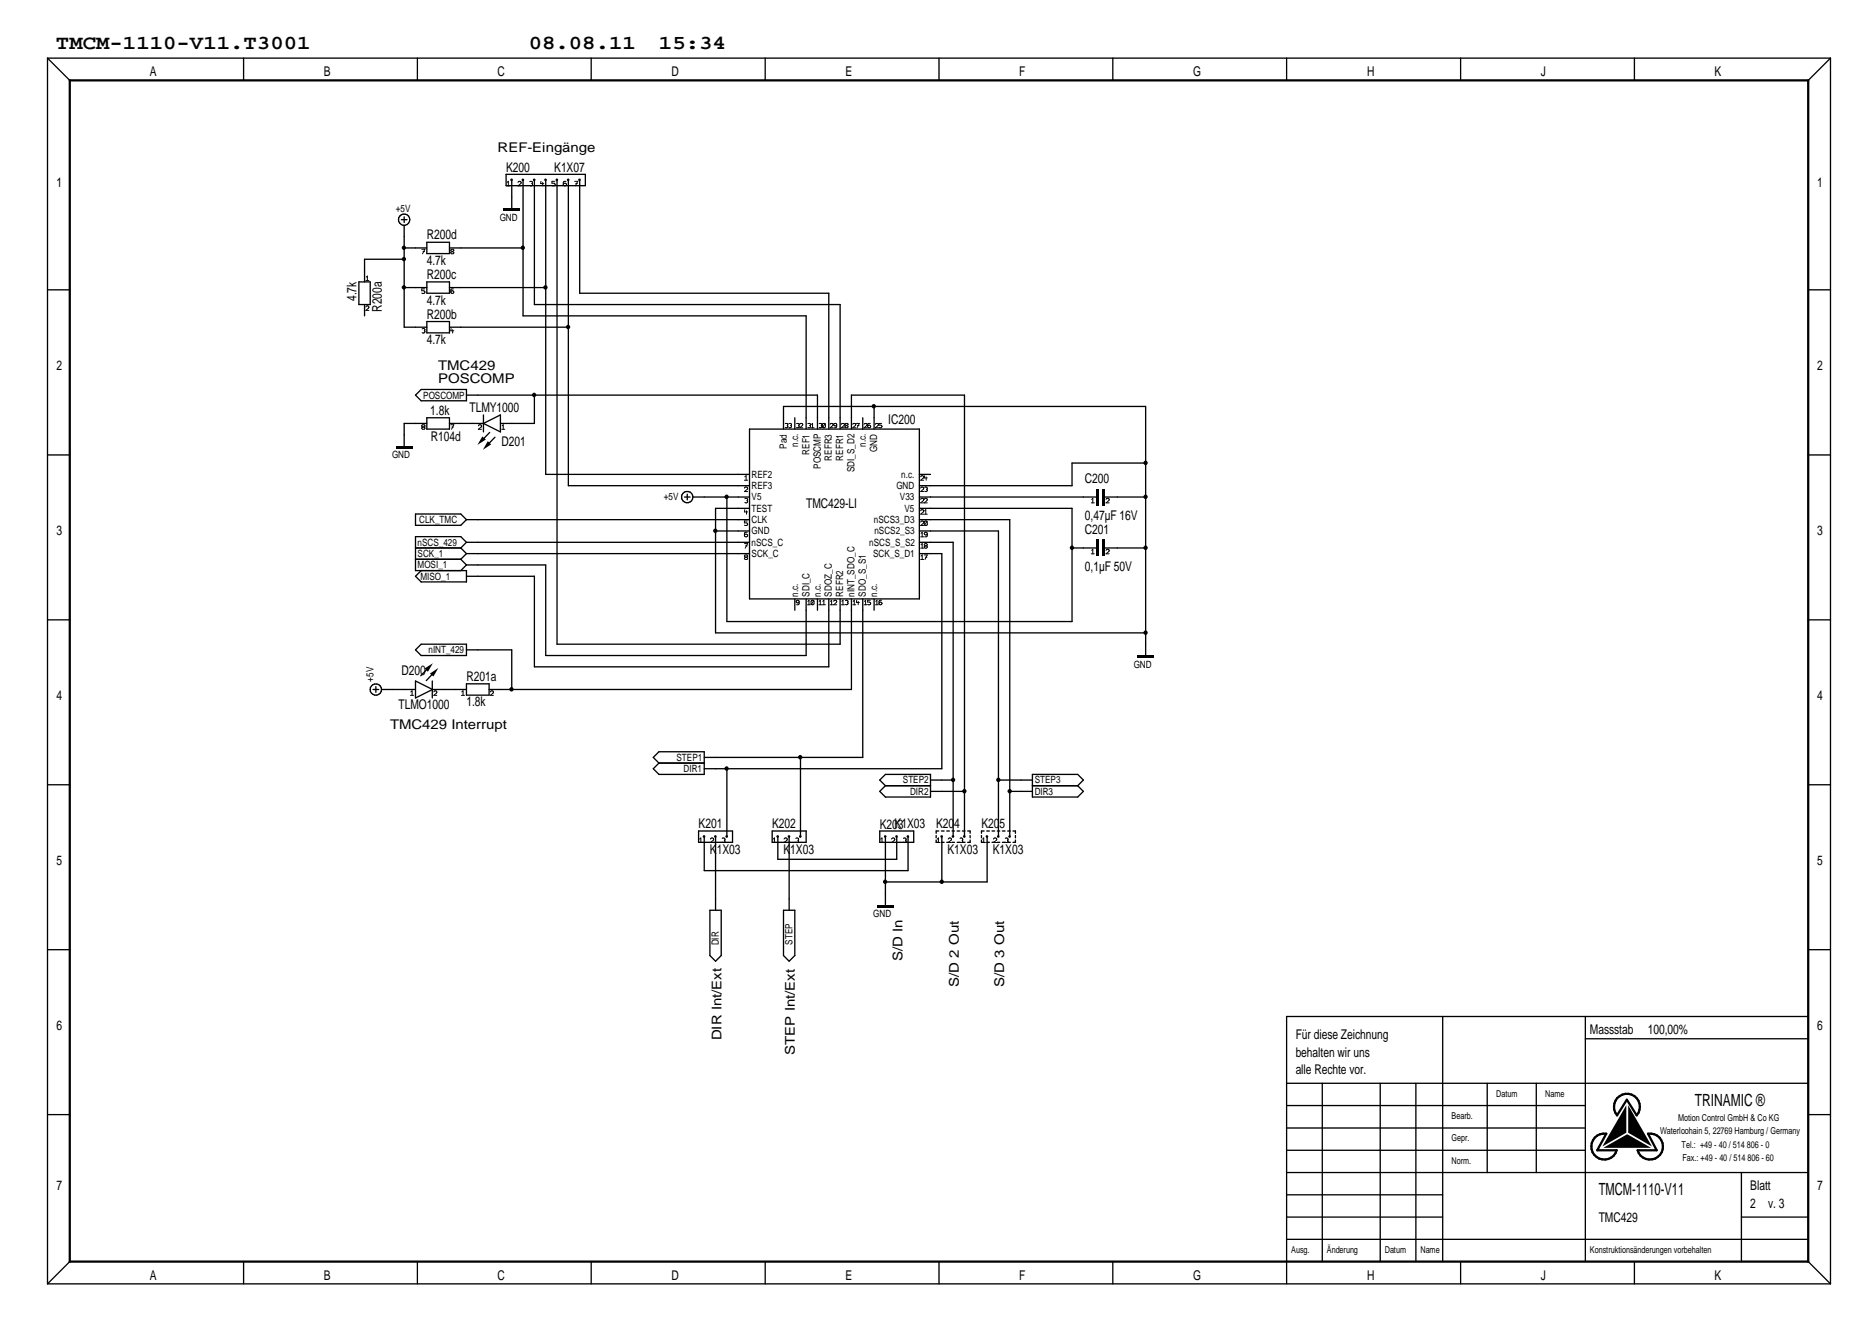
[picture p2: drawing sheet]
<svg xmlns="http://www.w3.org/2000/svg" width="420mm" height="297mm" viewBox="0 0 420 297" stroke-linecap="round" stroke-linejoin="round" font-family="sans-serif">
<g fill="none" stroke="#000" stroke-width=".3">
<path d="M10.7 13l5 5M10.7 13h399.9M10.7 13v275M54.6 13v5M93.6 13v5M132.6 13v5M171.7 13v5M210.6 13v5M249.6 13v5M288.6 13v5M327.6 13v5M366.6 13v5"/>
<path d="M410.6 13l-5 5M410.6 13v275M113.5 39.1h17.8v2.6h-17.8zM90 49.3h1.3M90.7 48.6v1.3M90.7 50.5v22.9h5M90.7 55.6h5M90.7 58.2h-8.9v5M95.7 54.4h5.1v2.5h-5.1zM100.8 55.6h16.5M114.8 40.4v6.3M117.3 40.4v30.5h63.5v25.4"/>
<path d="M119.9 40.4v27.9h68.6v28M122.4 40.4v66h45.7M125 40.4v104.1h63.5v-10.1M127.5 40.4v68.6h40.6M130 40.4v25.4h55.9v30.5M10.7 65h5M80.5 63.2h2.5v5.1h-2.5zM81.8 68.3v2.6M90.7 64.5h5M95.7 63.2h5.1v2.6h-5.1zM95.7 72.1h5.1v2.6h-5.1zM100.8 64.5h21.6"/>
<path d="M100.8 73.4h26.7M405.6 65h5M93.2 88.6l1.3-1.2h10.1v2.5h-10.1zM95.7 95h-5v5.1M95.7 93.7h5.1v2.6h-5.1zM100.8 95h7.6M104.6 88.6h78.8v7.7M108.4 93.1v3.8M108.4 95l3.9-1.9v3.8zM109.8 97l-1.8 1.9M111 98.1l-1.8 1.9M119.9 88.6v6.4h-7.6"/>
<path d="M168.1 96.3h38.1v38.1h-38.1zM175.8 96.3v-5.1h81.2v55.9M178.3 93.7v2.6M191 96.3v-7.7h25.4v99.1M193.5 93.7v2.6M196.1 91.2v5.1M10.7 102.1h5M93.2 115.3h10.2l1.2 1.3-1.2 1.3h-10.2zM104.6 116.6h63.5M153.5 111.5h1.3M154.2 110.9v1.2M155.4 111.5h12.7"/>
<path d="M160.5 119.1h7.6M163.1 111.5v27.9h77.4v-25.4h-34.3M168.1 114h-7.6v28h96.5M206.2 116.6h20.3v71.1M206.2 111.5h39.7M206.2 119.1h17.8v68.6M206.2 106.4h2.5M247.8 111.5h9.2M257 103.9h-16.5v5.1h-34.3M405.6 102.1h5M10.7 139.1h5M93.2 125.5h10.2"/>
<path d="M93.2 122.9h10.2M103.4 125.5l1.2 1.2M103.4 122.9l1.2 1.3M104.6 121.7l-1.2-1.3h-10.2v7.6h11.4v2.6h-10.1l-1.3-1.3 1.3-1.3M104.6 126.7h17.8v20.4h58.4v-12.7M104.6 129.3h15.3v20.3h66v-15.2M104.6 126.7l-1.2 1.3M104.6 124.2l-1.2 1.3M104.6 124.2h63.5M104.6 121.7l-1.2 1.2M104.6 121.7h63.5M178.3 134.4v2.5"/>
<path d="M183.4 134.4v2.5M191 134.4v20.3h-81.3M193.5 134.4v35.5h-35.5M196.1 134.4v2.5M206.2 124.2h5.1v48.3h-53.3M206.2 121.7h7.6v66M240.5 122.9h5.4M247.8 122.9h9.2M405.6 139.1h5M83.7 154.7h1.3M84.3 154.1v1.2M85.6 154.7h7.6"/>
<path d="M93.2 145.8l1.3-1.3h10.1v2.6h-10.1zM93.2 152.8l3.8 1.9-3.8 1.9zM96.2 149.7l-1.8 1.9M97 152.8v3.8M97 154.7h7.6M97.4 150.8l-1.8 1.9M104.6 145.8h10.2v8.9M104.6 153.4h5.1v2.6h-5.1zM10.7 176.1h5M146.5 169.9l1.3-1.2h10.2v5h-10.2l-1.3-1.2 1.3-1.3zM147.8 171.2h10.2M163.1 172.5v15.2"/>
<path d="M179.6 169.9v17.8M197.3 175l1.3-1.3h10.1v5.1h-10.1l-1.3-1.3 1.3-1.2zM198.6 176.3h10.1M208.7 177.5h7.7M208.7 175h5.1M224 175h7.6M226.5 177.5h5.1M231.6 173.7h10.2l1.2 1.3-1.2 1.3 1.2 1.2-1.2 1.3h-10.2zM231.6 176.3h10.2M405.6 176.1h5M156.7 186.4h7.6v2.6h-7.6zM158 187.7v7.6h45.7v-7.6"/>
<path d="M160.5 187.7v16.5M173.2 186.4h7.6v2.6h-7.6zM174.5 187.7v5.1h26.7v-5.1M177 187.7v16.5M197.3 186.4h7.7v2.6h-7.7zM198.6 187.7v15.2M210 188.5v.5h.6M210 187.5v.5M210.6 186.4h-.6v.5M211.2 186.4h.6M211.2 189h.6M211.3 187.7v10.2"/>
<path d="M212.4 186.4h.6M212.4 189h.6M213.6 186.4h.5M213.6 189h.5M214.7 186.4h.6M214.7 189h.6M215.9 186.4h.6M215.9 189h.6M217.1 186.4h.5v.5M217.6 188.5v.5h-.5M217.6 187.5v.5M220.2 188.5v.5h.6"/>
<path d="M220.2 187.5v.5M220.8 186.4h-.6v.5M221.3 186.4h.6M221.3 189h.6M221.4 187.7v10.2h-22.8M222.5 186.4h.6M222.5 189h.6M223.7 186.4h.6M223.7 189h.6M224.9 186.4h.6M224.9 189h.6M226 186.4h.6"/>
<path d="M226 189h.6M227.2 186.4h.6v.5M227.8 188.5v.5h-.6M227.8 187.5v.5M10.7 213.1h5M159.2 204.2h2.6v10.2l-1.3 1.2-1.3-1.2zM175.8 204.2h2.5v10.2l-1.3 1.2-1.2-1.2zM405.6 213.1h5M323.6 228v55M355.6 233h50M355.6 228v55M405.6 228h-117v60"/>
<path d="M10.7 250.1h5M288.6 248h67M288.6 253.1h67M288.6 258.1h67M288.6 243h117M296.6 243v40M309.6 243v40M317.6 243v40M333.6 243v20.1M344.6 243v20.1M405.6 250.1h5M288.6 268.1h35"/>
<path d="M288.6 273h35M288.6 278h117M288.6 263.1h117M390.6 273h15M390.6 263.1v19.9M10.7 288h399.9M15.7 283l-5 5M54.6 283v5M93.6 283v5M132.6 283v5M171.7 283v5M210.6 283v5"/>
<path d="M249.6 283v5M327.6 283v5M366.6 283v5M405.6 283l5 5"/>
<circle cx="90.7" cy="49.3" r="1.27"/>
<circle cx="154.2" cy="111.5" r="1.27"/>
<circle cx="84.3" cy="154.7" r="1.27"/>
</g>
<g fill="none" stroke="#000" stroke-width=".22">
<path d="M94.6 55.9h.7l-.5 1M94.9 56.4h.3M101.3 55.9l-.2 .4 .7 .3-.2 .3-.5-.1v-.2l.7-.3-.2-.4zM113.7 41.7h.7M113.7 40.9l.3-.2v1M116.2 40.9a.37 .37 0 0 1 .4-.2 .37 .37 0 0 1 .3 .3l-.7 .7h.7M118.8 40.8a.38 .38 0 0 1 .4-.1 .38 .38 0 0 1 .3 .3l-.1 .2M119.3 41.2h.1M119.4 41.2l.1 .2a.39 .39 0 0 1-.7 .2M121.4 40.7l-.1 .5h.7M121.7 40.9v.8M124.4 40.7h-.6v.4l.6 .1v.4h-.6"/>
<path d="M127 40.7l-.6 .1v.6a.37 .37 0 0 0 .4 .3 .37 .37 0 0 0 .3-.3 .38 .38 0 0 0-.4-.3 .38 .38 0 0 0-.3 .3M128.9 40.7h.7l-.5 1M129.1 41.2h.4M82.1 68.9a.33 .33 0 0 1 .4-.3 .33 .33 0 0 1 .2 .5l-.6 .5h.7M82.1 62.9h.7M82.2 62.2l.2-.3v1M94.7 73.8h.5v.4M95.2 74.2h.1M95.2 64.8h-.6v.4h.5l.2 .3-.2 .3-.5-.1M95.2 74.2v.4h-.5M101.2 73.7l-.1 .5h.7M101.5 74v.7"/>
<path d="M101.7 64.8l-.5 .1-.1 .7a.33 .33 0 0 0 .5 .2 .33 .33 0 0 0 .1-.5 .36 .36 0 0 0-.6 .2M94.6 95.5l.2-.2 .5 .2v.1l-.7 .4 .2 .3h.4l.1-.3-.7-.4zM101.1 95.3h.7l-.5 1M101.4 95.8h.3M107.3 95.5a.37 .37 0 0 1 .4-.2 .37 .37 0 0 1 .3 .3l-.7 .7h.7M112.6 96.3h.6M112.6 95.5l.3-.2v1M176.1 95h.5v.5M176.6 95.5h.1M176.6 95.5l.1 .2a.36 .36 0 0 1-.6 .2M176.9 95h.5v.5M177.4 95.5h.1"/>
<path d="M177.4 95.5l.1 .2a.36 .36 0 0 1-.6 .2M178.7 95h.5v.5M179.1 95.5h.1M179.2 95.5l.1 .2a.36 .36 0 0 1-.6 .2M179.4 95.2l.1-.2h.5v.5l-.6 .5h.7M181.2 95h.5v.5M181.6 95.5h.1M181.7 95.5l.1 .2a.36 .36 0 0 1-.6 .2M181.9 96h.7M182 95.2l.3-.2v1M183.8 95h.5v.5M184.2 95.5h.1"/>
<path d="M184.3 95.5l.1 .2a.36 .36 0 0 1-.6 .2M185.1 95l.1 .7a.36 .36 0 0 1-.6 .2M185.1 95h-.5v.9M185.1 95l-.5 .9M186.2 95.2l.1-.2h.5v.5l-.6 .5h.7M187.7 95.3a.33 .33 0 0 1-.5 .2 .33 .33 0 0 1-.1-.5h.5l.1 .2-.1 .7-.5 .1M188.8 95.2v-.2h.5v.5l-.5 .5h.6M189.6 95.1v.2l.6 .3-.1 .4h-.4l-.1-.4 .6-.3v-.2l-.1-.1zM191.3 95.2l.1-.2h.5v.5l-.6 .5h.7M192.1 95h.7l-.5 1M192.4 95.5h.3M193.8 95.2l.1-.2h.5v.5l-.6 .5h.7"/>
<path d="M195.2 95h-.5l-.1 .7a.33 .33 0 0 0 .5 .3 .33 .33 0 0 0 .1-.5 .36 .36 0 0 0-.6 .1M196.4 95.2l.1-.2h.5v.5l-.6 .5h.7M197.8 95h-.6v.4l.6 .1v.4h-.6M167 109.5a.37 .37 0 0 1 .4-.3 .37 .37 0 0 1 .3 .4l-.7 .7h.7M167 107.7h.7M167.1 107l.3-.3v1M167.1 111.9a.38 .38 0 0 1 .4-.1 .38 .38 0 0 1 .2 .3l-.1 .2M167.1 114.3l-.1 .6h.7M167.5 114.6v.8M167.5 112.3h.1M167.6 112.3l.1 .3a.39 .39 0 0 1-.6 .1M167.6 119.4l-.5 .1-.1 .7a.37 .37 0 0 0 .4 .3 .37 .37 0 0 0 .3-.4 .38 .38 0 0 0-.3-.3 .38 .38 0 0 0-.4 .3"/>
<path d="M167.6 116.9h-.6v.4h.5l.2 .3-.2 .3-.5-.1M206.5 112.1a.33 .33 0 0 1 .5-.3 .33 .33 0 0 1 .1 .5l-.6 .5h.7M206.5 117.1a.33 .33 0 0 1 .5-.2 .33 .33 0 0 1 .1 .5l-.6 .5h.7M206.5 107a.33 .33 0 0 1 .5-.3 .33 .33 0 0 1 .1 .5l-.6 .5h.7M206.5 109.5a.33 .33 0 0 1 .5-.2 .33 .33 0 0 1 .1 .5l-.6 .5h.7M206.5 114.6a.33 .33 0 0 1 .5-.2 .33 .33 0 0 1 .1 .5l-.6 .5h.7M206.6 119.7l.3-.3v1M207.3 112.1a.33 .33 0 0 1 .5-.3 .33 .33 0 0 1 .1 .5l-.6 .5h.7M207.3 115.4h.7M207.4 109.3a.33 .33 0 0 1 .5 0 .33 .33 0 0 1 0 .5M207.4 114.6l.3-.3v1.1M207.4 106.7l-.1 .5h.7"/>
<path d="M207.8 107v.7M207.8 109.8h.1M207.9 109.8l.1 .2a.36 .36 0 0 1-.6 .2M207.9 117l.1 .6a.36 .36 0 0 1-.6 .2M207.9 117a.36 .36 0 0 0-.6 .1l.1 .7M207.9 117l-.5 .8M208 119.8a.33 .33 0 0 1-.4 .2 .33 .33 0 0 1-.2-.5 .36 .36 0 0 1 .6 .2l-.1 .7h-.5M244.8 112.8h.7M244.9 112.1l.2-.3v1M248.1 112.1l.1-.2a.38 .38 0 0 1 .6 .2l-.7 .7h.7M167 124.7l.2-.2 .5 .2v.1l-.7 .4 .2 .3h.3l.2-.3-.7-.4zM167 122h.7l-.5 1"/>
<path d="M167.2 122.5h.4M179.3 135a.33 .33 0 0 1-.5 .2 .33 .33 0 0 1-.1-.5 .36 .36 0 0 1 .6 .2l-.1 .7-.5 .1M181.1 135.7h.7M181.2 134.9l.3-.2v1M182.5 134.7l.1 .7a.36 .36 0 0 1-.6 .2M182.5 134.7a.36 .36 0 0 0-.6 .2l.1 .7M182.5 134.7l-.5 .9M183.7 135.7h.7M183.8 134.9l.2-.2v1M184.5 135.7h.7M184.6 134.9l.2-.2v1M186.2 135.7h.7"/>
<path d="M186.3 134.9l.3-.2v1M187 134.9a.33 .33 0 0 1 .5-.2 .33 .33 0 0 1 .1 .5l-.6 .5h.7M188.8 135.7h.6M188.8 134.9l.3-.2v1M189.6 134.7a.33 .33 0 0 1 .5 0 .33 .33 0 0 1 0 .5M190.1 135.2h.1M190.1 135.2l.1 .2a.36 .36 0 0 1-.6 .2M191.3 135.7h.7M191.4 134.9l.2-.2v1M192.2 134.7l-.1 .5h.7M192.5 134.9v.8M193.8 135.7h.7"/>
<path d="M193.9 134.9l.3-.2v1M195.2 134.7h-.6v.4h.5l.2 .2-.2 .4-.5-.1M196.4 135.7h.7M196.5 134.9l.2-.2v1M197.8 134.7h-.5l-.1 .7a.33 .33 0 0 0 .4 .3 .33 .33 0 0 0 .2-.5 .36 .36 0 0 0-.6 .1M206.5 125.5h.7M206.5 123h.7M206.5 120.4h.7M206.6 122.2l.3-.2v1M206.6 124.8l.3-.3v1M207.3 124.5h.7l-.5 1M207.5 122l-.2 .3 .7 .3-.2 .4-.5-.2v-.2l.7-.3-.2-.3z"/>
<path d="M207.6 125h.3M244.8 124.2h.7M244.9 123.5l.2-.3v1M248.1 123.5l.1-.2a.38 .38 0 0 1 .6 .3l-.7 .6h.7M92.1 156h.7M92.1 155.2l.3-.2v1M97.3 155.2a.33 .33 0 0 1 .5-.2 .33 .33 0 0 1 .1 .5l-.6 .5h.7M103.5 156h.7M103.6 155.2l.3-.2v1M110 155.2a.33 .33 0 0 1 .5-.2 .33 .33 0 0 1 .1 .5l-.6 .5h.7M156.8 189h.8M156.9 188.3l.3-.3v1"/>
<path d="M159.4 188.3a.37 .37 0 0 1 .4-.3 .37 .37 0 0 1 .3 .3l-.7 .7h.7M162 188.1a.38 .38 0 0 1 .4-.1 .38 .38 0 0 1 .2 .3l-.1 .2M162.5 188.5h.1M162.5 188.5l.1 .3a.39 .39 0 0 1-.6 .1M173.3 189h.8M173.4 188.3l.3-.3v1M175.9 188.3a.37 .37 0 0 1 .4-.3 .37 .37 0 0 1 .3 .3l-.7 .7h.7M178.5 188.1a.38 .38 0 0 1 .4-.1 .38 .38 0 0 1 .2 .3v.2M179 188.5h.1M179.1 188.5v.3a.39 .39 0 0 1-.6 .1M197.5 189h.7M197.6 188.3l.3-.3v1"/>
<path d="M200 188.3a.37 .37 0 0 1 .4-.3 .37 .37 0 0 1 .3 .3l-.7 .7h.7M202.6 188.1a.38 .38 0 0 1 .4-.1 .38 .38 0 0 1 .3 .3l-.1 .2M203.1 188.5h.1M203.2 188.5l.1 .3a.39 .39 0 0 1-.7 .1M210.2 189h.7M210.3 188.3l.2-.3v1M212.7 188.3a.37 .37 0 0 1 .4-.3 .37 .37 0 0 1 .3 .3l-.7 .7h.7M215.3 188.1a.38 .38 0 0 1 .4-.1 .38 .38 0 0 1 .3 .3l-.1 .2M215.8 188.5h.1M215.9 188.5l.1 .3a.39 .39 0 0 1-.7 .1M220.3 189h.8M220.4 188.3l.3-.3v1"/>
<path d="M222.9 188.3a.37 .37 0 0 1 .4-.3 .37 .37 0 0 1 .3 .3l-.7 .7h.7M225.5 188.1a.38 .38 0 0 1 .4-.1 .38 .38 0 0 1 .2 .3l-.1 .2M226 188.5h.1M226 188.5l.1 .3a.39 .39 0 0 1-.6 .1"/>
</g>
<g fill="#000">
<path d="M108.2 97.9l.8 .7-1.9 1.2zM109.4 99l.8 .7-1.9 1.2zM95.2 150l1.9-1.2-1.1 1.9zM96.4 151.1l1.9-1.2-1.1 1.9zM364.8 247.9v6.2l-5.4 3.1zM359.7 257.5l5.3-3 5.4 3zM365.2 247.9l5.4 9.3-5.4-3.1z"/>
<path d="M112.9 46.7h3.8v.7h-3.8z" fill-rule="evenodd"/>
<path d="M88.8 100.1h3.8v.6h-3.8z" fill-rule="evenodd"/>
<path d="M245.9 109.6h.6v3.8h-.6z" fill-rule="evenodd"/>
<path d="M247.2 109.6h.6v3.8h-.6z" fill-rule="evenodd"/>
<path d="M245.9 121h.6v3.8h-.6z" fill-rule="evenodd"/>
<path d="M247.2 121h.6v3.8h-.6z" fill-rule="evenodd"/>
<path d="M255.1 147.1h3.8v.6h-3.8z" fill-rule="evenodd"/>
<path d="M196.7 202.9h3.8v.7h-3.8z" fill-rule="evenodd"/>
<circle cx="90.6" cy="58.1" r=".49"/>
<circle cx="90.6" cy="55.6" r=".49"/>
<circle cx="114.8" cy="40.3" r=".3"/>
<circle cx="117.3" cy="55.6" r=".49"/>
<circle cx="117.3" cy="40.3" r=".3"/>
<circle cx="119.8" cy="40.3" r=".3"/>
<circle cx="122.4" cy="40.3" r=".3"/>
<circle cx="124.9" cy="40.3" r=".3"/>
<circle cx="127.5" cy="40.3" r=".3"/>
<circle cx="130" cy="40.3" r=".3"/>
<circle cx="90.6" cy="64.5" r=".49"/>
<circle cx="122.3" cy="64.5" r=".49"/>
<circle cx="127.4" cy="73.4" r=".49"/>
<circle cx="119.8" cy="88.6" r=".49"/>
<circle cx="196" cy="91.1" r=".49"/>
<circle cx="160.4" cy="119.1" r=".49"/>
<circle cx="163" cy="111.5" r=".49"/>
<circle cx="257" cy="111.5" r=".49"/>
<circle cx="257" cy="103.8" r=".49"/>
<circle cx="240.5" cy="122.9" r=".49"/>
<circle cx="257" cy="122.9" r=".49"/>
<circle cx="114.7" cy="154.6" r=".49"/>
<circle cx="257" cy="141.9" r=".49"/>
<circle cx="163" cy="172.4" r=".49"/>
<circle cx="179.5" cy="169.9" r=".49"/>
<circle cx="213.8" cy="175" r=".49"/>
<circle cx="216.3" cy="177.5" r=".49"/>
<circle cx="223.9" cy="175" r=".49"/>
<circle cx="226.5" cy="177.5" r=".49"/>
<circle cx="157.9" cy="187.7" r=".3"/>
<circle cx="160.5" cy="187.7" r=".3"/>
<circle cx="163" cy="187.7" r=".3"/>
<circle cx="174.4" cy="187.7" r=".3"/>
<circle cx="177" cy="187.7" r=".3"/>
<circle cx="179.5" cy="187.7" r=".3"/>
<circle cx="198.5" cy="197.8" r=".49"/>
<circle cx="198.6" cy="187.7" r=".3"/>
<circle cx="201.1" cy="187.7" r=".3"/>
<circle cx="203.7" cy="187.7" r=".3"/>
<circle cx="211.2" cy="187.7" r=".3"/>
<circle cx="211.2" cy="197.8" r=".49"/>
<circle cx="213.8" cy="187.7" r=".3"/>
<circle cx="216.3" cy="187.7" r=".3"/>
<circle cx="221.4" cy="187.7" r=".3"/>
<circle cx="223.9" cy="187.7" r=".3"/>
<circle cx="226.5" cy="187.7" r=".3"/>
</g>
<path d="M15.7 18h389.9v265h-389.9zM357.7 255.2a2.95 2.95 0 0 1 2.6-.9l-2 3.8h4.4a2.92 2.92 0 0 1-4.3 1.7 2.92 2.92 0 0 1-.7-4.6zM362.8 246.3a2.92 2.92 0 0 1 4.1-.2 2.92 2.92 0 0 1 .2 4.1l-2.2-3.5-2.2 3.5a3.1 3.1 0 0 1 .1-3.9zM369.7 254.3a2.92 2.92 0 0 1 3.3 2.3 2.92 2.92 0 0 1-2.1 3.4 2.92 2.92 0 0 1-3.5-1.9h4.2z" fill="none" stroke="#000" stroke-width=".51"/>
<g font-size="4.5">
<text x="12.6" y="10.9">TMCM-1110-V11.T3001</text>
<text x="118.6" y="10.9">08.08.11</text>
<text x="147.8" y="10.9">15:34</text>
</g>
<g font-size="3.8">
<text x="380.2" y="248">TRINAMIC ®</text>
<text x="358.6" y="268.1">TMCM-1110-V11</text>
</g>
<g font-size="3">
<text x="33.6" y="17.1">A</text>
<text x="72.6" y="17.1">B</text>
<text x="111.6" y="17.1">C</text>
<text x="150.7" y="17.1">D</text>
<text x="189.6" y="17.1">E</text>
<text x="228.6" y="17.1">F</text>
<text x="267.6" y="17.1">G</text>
<text x="306.7" y="17.1">H</text>
<text x="345.6" y="17.1">J</text>
<text x="384.6" y="17.1">K</text>
<text x="111.6" y="34">REF-Eingänge</text>
<text x="113.5" y="38.5">K200</text>
<text x="124.3" y="38.5">K1X07</text>
<text x="12.6" y="42">1</text>
<text x="407.6" y="42">1</text>
<text x="95.7" y="53.7">R200d</text>
<text x="95.7" y="59.4">4.7k</text>
<text x="95.7" y="62.6">R200c</text>
<text x="80" y="67.6" transform="rotate(-90 80 67.6)">4.7k</text>
<text x="85.7" y="69.9" transform="rotate(-90 85.7 69.9)">R200a</text>
<text x="95.7" y="68.3">4.7k</text>
<text x="95.7" y="71.5">R200b</text>
<text x="95.7" y="77.2">4.7k</text>
<text x="12.6" y="83.1">2</text>
<text x="98.3" y="82.9">TMC429</text>
<text x="407.6" y="83.1">2</text>
<text x="98.3" y="85.9">POSCOMP</text>
<text x="96.5" y="93.2">1.8k</text>
<text x="105.3" y="92.5">TLMY1000</text>
<text x="199.3" y="95.1">IC200</text>
<text x="96.6" y="98.9">R104d</text>
<text x="112.5" y="100.2">D201</text>
<text x="243.4" y="108.3">C200</text>
<text x="180.8" y="114">TMC429-LI</text>
<text x="243.4" y="116.6">0,47µF 16V</text>
<text x="243.4" y="119.8">C201</text>
<text x="12.6" y="120.1">3</text>
<text x="407.6" y="120.1">3</text>
<text x="243.4" y="128">0,1µF 50V</text>
<text x="90" y="151.5">D200</text>
<text x="104.6" y="152.8">R201a</text>
<text x="12.6" y="157.1">4</text>
<text x="89.4" y="159.1">TLMO1000</text>
<text x="104.6" y="158.5">1.8k</text>
<text x="407.6" y="157.1">4</text>
<text x="87.5" y="163.6">TMC429 Interrupt</text>
<text x="156.7" y="185.8">K201</text>
<text x="173.2" y="185.8">K202</text>
<text x="197.3" y="185.9">K203</text>
<text x="200.7" y="185.8">K1X03</text>
<text x="210" y="185.8">K204</text>
<text x="220.2" y="185.8">K205</text>
<text x="159.2" y="191.5">K1X03</text>
<text x="175.8" y="191.5">K1X03</text>
<text x="212.5" y="191.5">K1X03</text>
<text x="222.7" y="191.5">K1X03</text>
<text x="12.6" y="194.1">5</text>
<text x="407.6" y="194.1">5</text>
<text x="202.4" y="215.6" transform="rotate(-90 202.4 215.6)">S/D In</text>
<text x="215.1" y="221.4" transform="rotate(-90 215.1 221.4)">S/D 2 Out</text>
<text x="225.2" y="221.4" transform="rotate(-90 225.2 221.4)">S/D 3 Out</text>
<text x="12.6" y="231.1">6</text>
<text x="161.9" y="233.4" transform="rotate(-90 161.9 233.4)">DIR Int/Ext</text>
<text x="290.6" y="233">Für diese Zeichnung</text>
<text x="356.6" y="232">Massstab</text>
<text x="369.6" y="232">100,00%</text>
<text x="407.6" y="231.1">6</text>
<text x="178.3" y="236.6" transform="rotate(-90 178.3 236.6)">STEP Int/Ext</text>
<text x="290.6" y="237.1">behalten wir uns</text>
<text x="290.6" y="241">alle Rechte vor.</text>
<text x="12.6" y="267">7</text>
<text x="392.6" y="267">Blatt</text>
<text x="407.6" y="267">7</text>
<text x="358.6" y="274.1">TMC429</text>
<text x="392.6" y="271.1">2</text>
<text x="396.6" y="271.1">v. 3</text>
<text x="33.6" y="287.1">A</text>
<text x="72.6" y="287.1">B</text>
<text x="111.6" y="287.1">C</text>
<text x="150.7" y="287.1">D</text>
<text x="189.6" y="287.1">E</text>
<text x="228.6" y="287.1">F</text>
<text x="267.6" y="287.1">G</text>
<text x="306.7" y="287.1">H</text>
<text x="345.6" y="287.1">J</text>
<text x="384.6" y="287.1">K</text>
</g>
<g font-size="2.2">
<text x="88.8" y="47.5">+5V</text>
<text x="112.1" y="49.5">GND</text>
<text x="94.9" y="89.4">POSCOMP</text>
<text x="176.5" y="100.6" transform="rotate(-90 176.5 100.6)">Pad</text>
<text x="179" y="100.3" transform="rotate(-90 179 100.3)">n.c.</text>
<text x="194.3" y="100.3" transform="rotate(-90 194.3 100.3)">n.c.</text>
<text x="196.8" y="101.4" transform="rotate(-90 196.8 101.4)">GND</text>
<text x="88" y="102.8">GND</text>
<text x="168.6" y="107.2">REF2</text>
<text x="181.6" y="102" transform="rotate(-90 181.6 102)">REF1</text>
<text x="184.1" y="105.2" transform="rotate(-90 184.1 105.2)">POSCMP</text>
<text x="186.6" y="103.3" transform="rotate(-90 186.6 103.3)">REFR3</text>
<text x="189.2" y="103.3" transform="rotate(-90 189.2 103.3)">REFR1</text>
<text x="191.7" y="105.9" transform="rotate(-90 191.7 105.9)">SDI_S_D2</text>
<text x="202.2" y="107.2">n.c.</text>
<text x="148.9" y="112.3">+5V</text>
<text x="168.6" y="112.3">V5</text>
<text x="168.6" y="109.7">REF3</text>
<text x="201.1" y="109.7">GND</text>
<text x="201.9" y="112.3">V33</text>
<text x="94.1" y="117.3">CLK_TMC</text>
<text x="168.6" y="119.9">GND</text>
<text x="168.6" y="117.3">CLK</text>
<text x="168.6" y="114.8">TEST</text>
<text x="196" y="117.3">nSCS3_D3</text>
<text x="196.2" y="119.9">nSCS2_S3</text>
<text x="202.9" y="114.8">V5</text>
<text x="93.7" y="125">SCK_1</text>
<text x="93.7" y="122.4">nSCS_429</text>
<text x="168.6" y="125">SCK_C</text>
<text x="168.6" y="122.4">nSCS_C</text>
<text x="195" y="122.4">nSCS_S_S2</text>
<text x="195.9" y="125">SCK_S_D1</text>
<text x="93.7" y="127.5">MOSI_1</text>
<text x="94.3" y="130">MISO_1</text>
<text x="179" y="133.9" transform="rotate(-90 179 133.9)">n.c.</text>
<text x="181.6" y="133.9" transform="rotate(-90 181.6 133.9)">SDI_C</text>
<text x="184.1" y="133.9" transform="rotate(-90 184.1 133.9)">n.c.</text>
<text x="186.6" y="133.9" transform="rotate(-90 186.6 133.9)">SDOZ_C</text>
<text x="189.2" y="133.9" transform="rotate(-90 189.2 133.9)">REFR2</text>
<text x="191.7" y="133.9" transform="rotate(-90 191.7 133.9)">nINT_SDO_C</text>
<text x="194.3" y="133.9" transform="rotate(-90 194.3 133.9)">SDO_S_S1</text>
<text x="196.8" y="133.9" transform="rotate(-90 196.8 133.9)">n.c.</text>
<text x="96.1" y="146.6">nINT_429</text>
<text x="254.3" y="149.8">GND</text>
<text x="83.8" y="152.9" transform="rotate(-90 83.8 152.9)">+5V</text>
<text x="151.8" y="170.7">STEP1</text>
<text x="153.4" y="173.2">DIR1</text>
<text x="202.6" y="175.8">STEP2</text>
<text x="204.2" y="178.3">DIR2</text>
<text x="232.1" y="178.3">DIR3</text>
<text x="232.1" y="175.8">STEP3</text>
<text x="195.9" y="205.7">GND</text>
<text x="161.2" y="212.1" transform="rotate(-90 161.2 212.1)">DIR</text>
<text x="177.7" y="212" transform="rotate(-90 177.7 212)">STEP</text>
</g>
<g font-size="2.1">
<text x="325.6" y="251">Bearb.</text>
<text x="335.7" y="246">Datum</text>
<text x="346.6" y="246">Name</text>
<text x="376.5" y="251.5">Motion Control GmbH &amp; Co KG</text>
<text x="325.6" y="256">Gepr.</text>
<text x="372.4" y="254.5">Waterloohain 5, 22769 Hamburg / Germany</text>
<text x="377.2" y="257.5">Tel.: +49 - 40 / 514 806 - 0</text>
<text x="325.6" y="261.1">Norm.</text>
<text x="377.4" y="260.5">Fax.: +49 - 40 / 514 806 - 60</text>
<text x="289.6" y="281.1">Ausg.</text>
<text x="297.6" y="281.1">Änderung</text>
<text x="310.6" y="281.1">Datum</text>
<text x="318.6" y="281.1">Name</text>
<text x="356.6" y="281.1">Konstruktionsänderungen vorbehalten</text>
</g>
</svg>
